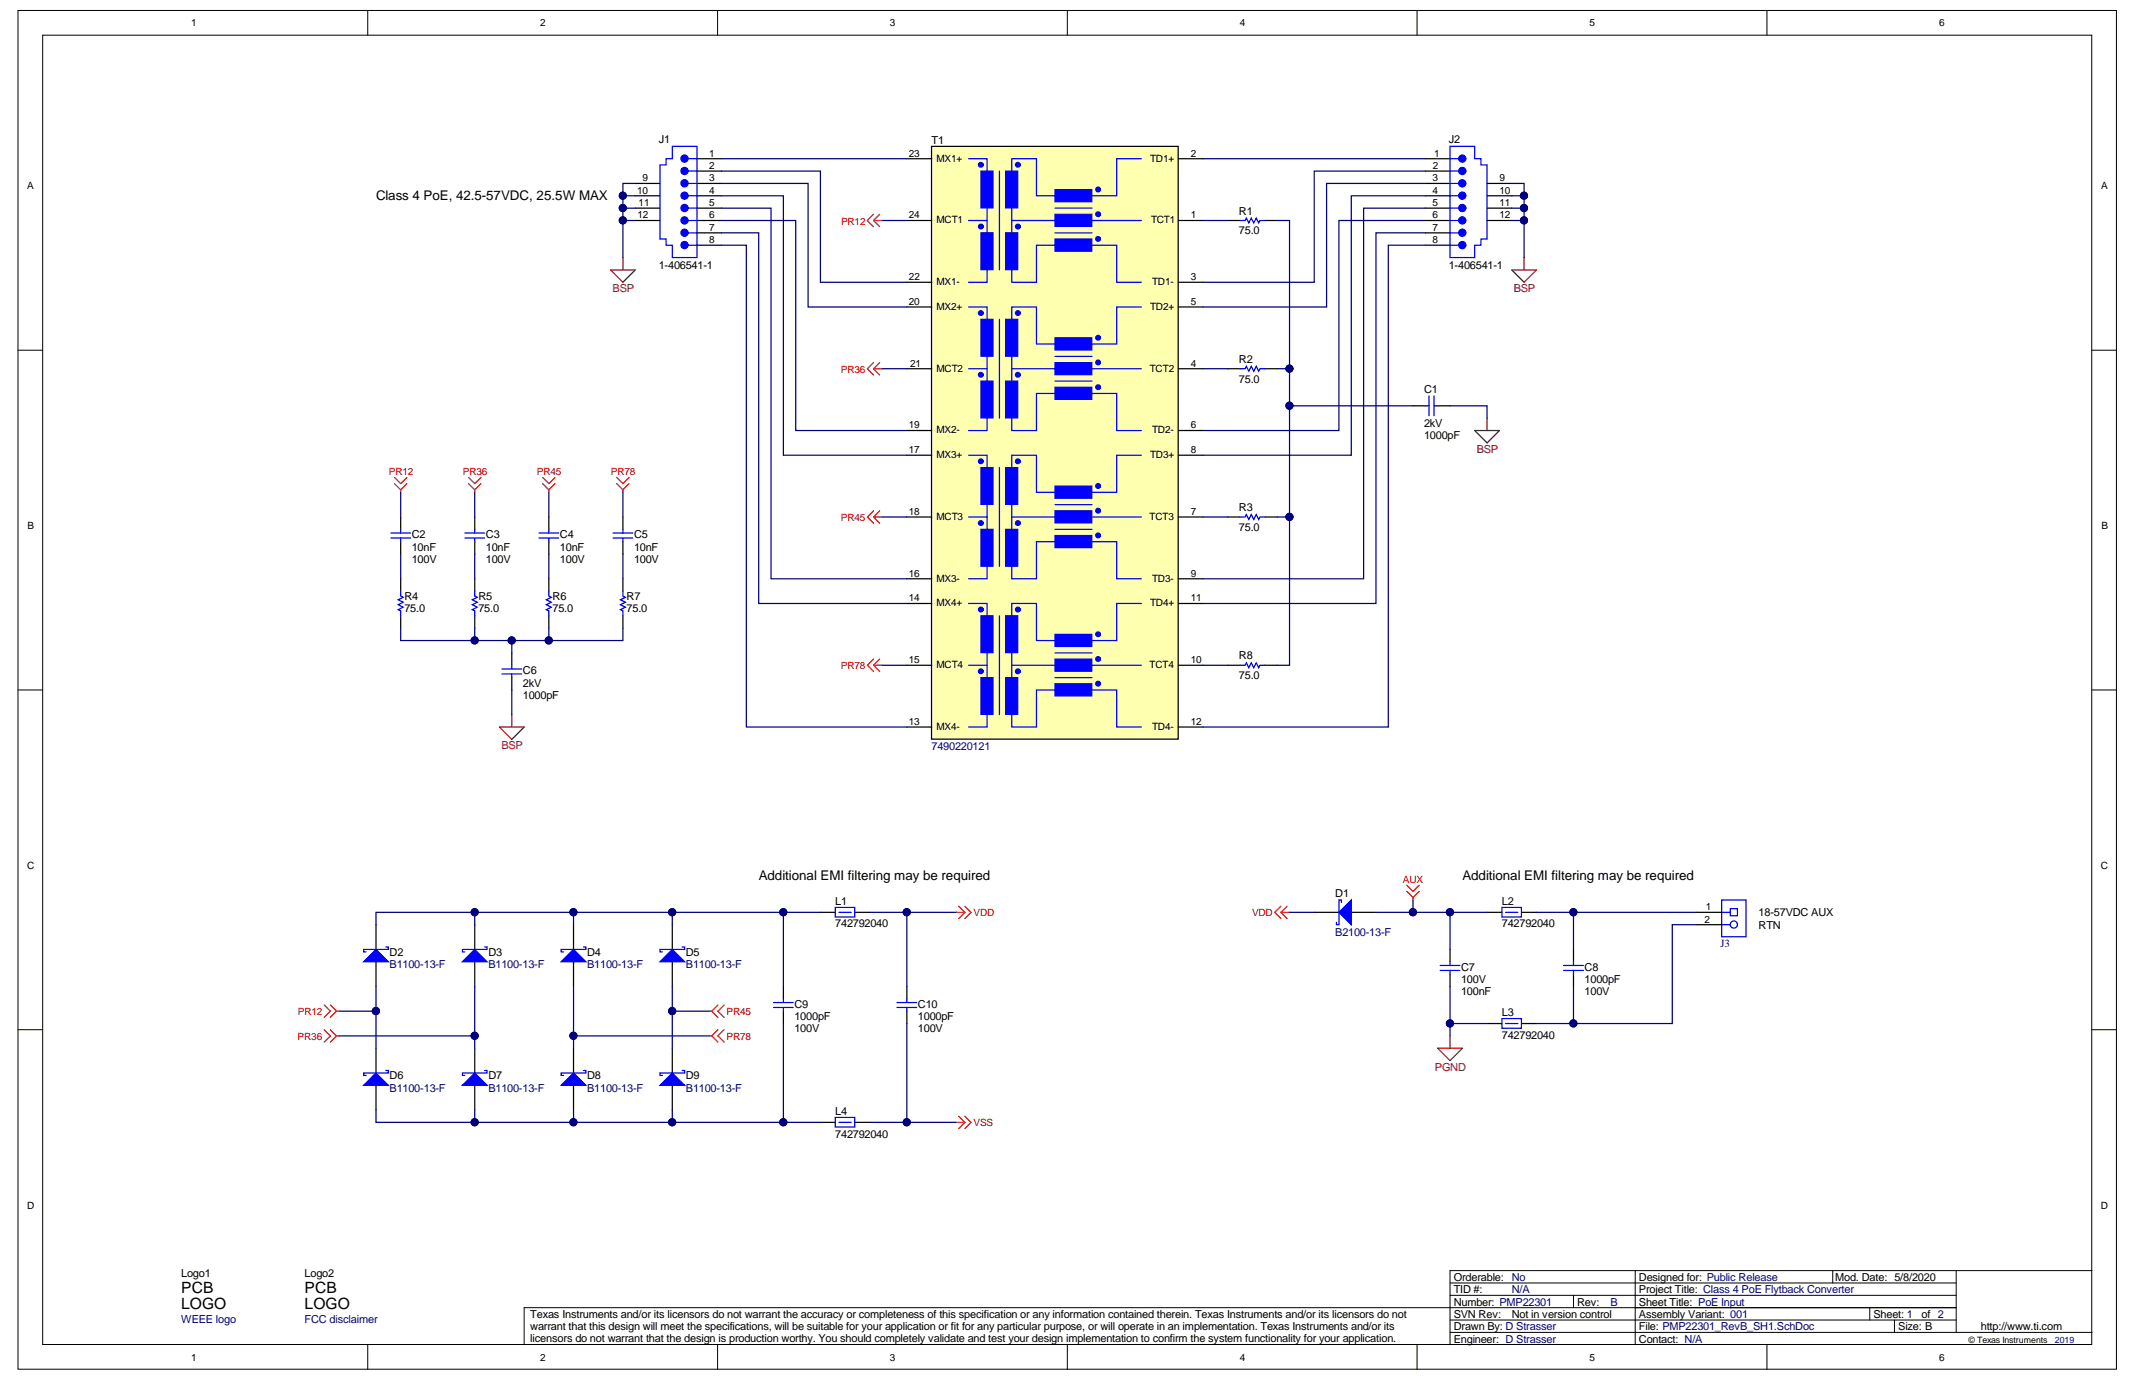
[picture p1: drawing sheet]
<svg xmlns="http://www.w3.org/2000/svg" width="432mm" height="279mm" viewBox="0 0 432 279" stroke-linecap="round" stroke-linejoin="round" font-family="sans-serif">
<g fill="#fff" stroke="#000" stroke-width=".2">
<path d="M3.6 2.1h424.2v274.6h-424.2z"/>
<path d="M8.6 7.1h414.3v264.6h-414.3z"/>
</g>
<g fill="none" stroke="#000" stroke-width=".2">
<path d="M74.3 2.1v5M145.1 2.1v5M215.8 2.1v5M286.5 2.1v5M357.2 2.1v5M3.6 70.8h5M422.9 70.8h5M3.6 139.4h5M422.9 139.4h5M3.6 208.1h5M422.9 208.1h5M293.1 259.2h102.4"/>
<path d="M330.6 256.7h-37.5v15M370.5 256.7v2.5M395.5 256.7v12.5M422.9 256.7h-92.3v15M74.3 271.7v5M145.1 271.7v5M215.8 271.7v5M286.5 271.7v5M293.1 269.2h129.8M293.1 266.7h102.4M293.1 261.7h102.4M318.1 261.7v2.5"/>
<path d="M357.2 271.7v5M378 264.2v2.5M383 266.7v2.5M395.5 264.2h-289.5v7.5"/>
</g>
<g fill="none" stroke="#000" stroke-width=".25">
<path d="M128.4 37.1h5M128.4 39.6h5M140.9 34.6h5M140.9 37.1h5M140.9 39.6h5M140.9 32.1h5M288.1 34.6h5M288.1 37.1h5M288.1 39.6h5M288.1 32.1h5M300.6 37.1h5M300.6 39.6h5"/>
<path d="M128.4 42.1h5M128.4 44.6h5M140.9 42.1h5M140.9 44.6h5M140.9 47.1h5M140.9 49.5h5M248.2 44.6h2.5M255.7 44.6h2.5M288.1 42.1h5M288.1 44.6h5M288.1 47.1h5M288.1 49.5h5"/>
<path d="M300.6 42.1h5M300.6 44.6h5M248.2 74.5h2.5M255.7 74.5h2.5M81 116.9v2.5M96 116.9v2.5M110.9 116.9v2.5M125.9 116.9v2.5M248.2 104.5h2.5M255.7 104.5h2.5M81 124.4v2.5M96 124.4v2.5"/>
<path d="M110.9 124.4v2.5M125.9 124.4v2.5M248.2 134.4h2.5M255.7 134.4h2.5M158.4 199.3v2.5M165.9 184.4h2.9M172.8 184.4h3M183.3 199.3v2.5M158.4 204.3v2.5M183.3 204.3v2.5M165.9 226.8h2.9M172.8 226.8h3"/>
</g>
<g fill="none" stroke="#00f" stroke-width=".25">
<path d="M135.9 29.6h5v22.4h-5v-2.5h-1.2v-1.2h-1.3v-15h1.3v-1.2h1.2zM139.1 34.6h1.8M139.1 39.6h1.8M139.1 37.1h1.8M139.1 32.1h1.8M293.1 29.6h5v2.5h1.3v1.2h1.2v15h-1.2v1.2h-1.3v2.5h-5zM293.1 34.6h1.8M293.1 39.6h1.8M293.1 37.1h1.8M293.1 32.1h1.8M139.1 44.6h1.8M139.1 47.1h1.8"/>
<path d="M139.1 49.5h1.8M139.1 42.1h1.8M250.7 44.6h1l.3-.5 .5 1 .5-1 .4 1 .5-1 .5 1 .3-.5h1M293.1 44.6h1.8M293.1 47.1h1.8M293.1 49.5h1.8M293.1 42.1h1.8M250.7 74.5h1l.3-.5 .5 1 .5-1 .4 1 .5-1 .5 1 .3-.5h1M81 119.4v1l.5 .3-1 .5 1 .5-1 .5 1 .5-1 .5 .5 .2v1M96 119.4v1l.5 .3-1 .5 1 .5-1 .5 1 .5-1 .5 .5 .2v1M110.9 119.4v1l.5 .3-1 .5 1 .5-1 .5 1 .5-1 .5 .5 .2v1M125.9 119.4v1l.5 .3-1 .5 1 .5-1 .5 1 .5-1 .5 .5 .2v1"/>
<path d="M250.7 104.5h1l.3-.5 .5 1 .5-1 .4 1 .5-1 .5 1 .3-.5h1M250.7 134.4h1l.3-.5 .5 1 .5-1 .4 1 .5-1 .5 1 .3-.5h1M168.8 183.4h4v1.9h-4zM169.6 184.4h2.5M156.4 202.6h4M156.4 203.6h4M158.4 201.8v.8M158.4 203.6v.7M181.3 202.6h4M181.3 203.6h4M183.3 201.8v.8M183.3 203.6v.7"/>
<path d="M168.8 225.8h4v1.9h-4zM169.6 226.8h2.5"/>
</g>
<g fill="none" stroke="#000080" stroke-width=".25">
<path d="M125.9 39.6h2.5M128.4 37.1h-2.5v7.5h2.5M243.2 32.1h44.9M305.6 37.1h2.5v7.5h-2.5M305.6 39.6h2.5M125.9 44.6v7.4M125.9 42.1h2.5M305.6 42.1h2.5M308.1 44.6v7.4M81 99.5v5M96 99.5v5M110.9 99.5v5"/>
<path d="M125.9 99.5v5M293.1 82h7.5v2.5M81 112v4.9M96 112v4.9M110.9 112v4.9M125.9 112v4.9M81 126.9v2.5h44.9v-2.5M96 126.9v2.5M103.5 129.4v2.5M103.5 139.4v5M110.9 126.9v2.5M175.8 184.4h17.5"/>
<path d="M183.3 184.4v14.9M183.3 206.8v20M175.8 226.8h17.5"/>
</g>
<g fill="#000080" stroke="#000080" stroke-width=".2">
<circle cx="95.9" cy="129.4" r=".72"/>
<circle cx="103.4" cy="129.4" r=".72"/>
<circle cx="110.9" cy="129.4" r=".72"/>
<circle cx="308.1" cy="39.5" r=".72"/>
<circle cx="308.1" cy="42" r=".72"/>
<circle cx="308.1" cy="44.5" r=".72"/>
<circle cx="125.9" cy="39.5" r=".72"/>
<circle cx="125.9" cy="42" r=".72"/>
<circle cx="125.9" cy="44.5" r=".72"/>
<circle cx="183.3" cy="184.3" r=".72"/>
<circle cx="183.3" cy="226.8" r=".72"/>
</g>
<g fill="none" stroke="#f00" stroke-width=".25">
<path d="M176.6 44.6l1.2 1.2M176.6 43.3l-1.3 1.3 1.3 1.2M176.6 44.6h1.7M177.8 43.3l-1.2 1.3M176.6 74.5l1.2 1.3M176.6 73.3l-1.3 1.2 1.3 1.3M176.6 74.5h1.7M177.8 73.3l-1.2 1.2M79.8 96.5l1.2 1.2 1.2-1.2M79.8 97.7l1.2 1.3M81 99v.5M82.2 97.7l-1.2 1.3"/>
<path d="M94.7 96.5l1.3 1.2 1.2-1.2M94.7 97.7l1.3 1.3M96 99v.5M97.2 97.7l-1.2 1.3M109.7 96.5l1.2 1.2 1.3-1.2M109.7 97.7l1.2 1.3M110.9 99v.5M112.2 97.7l-1.3 1.3M124.7 96.5l1.2 1.2 1.3-1.2M124.7 97.7l1.2 1.3M125.9 99v.5M127.2 97.7l-1.3 1.3"/>
<path d="M176.6 104.5l1.2 1.2M176.6 103.2l-1.3 1.3 1.3 1.2M176.6 104.5h1.7M177.8 103.2l-1.2 1.3M176.6 134.4l1.2 1.3M176.6 133.2l-1.3 1.2 1.3 1.3M176.6 134.4h1.7M177.8 133.2l-1.2 1.2M193.3 184.4h1.8M193.8 183.1l1.3 1.3M195.1 184.4l-1.3 1.2M195.1 183.1l1.2 1.3-1.2 1.2"/>
<path d="M65.5 203.1l1.3 1.2-1.3 1.3M65.5 208.1l1.3 1.2-1.3 1.3M66.8 203.1l1.2 1.2M66.8 208.1l1.2 1.2M68 204.3l-1.2 1.3M68 204.3h.5M68 209.3l-1.2 1.3M68 209.3h.5M143.4 204.3h.5M143.4 209.3h.5M143.9 204.3l1.2 1.3M143.9 209.3l1.2 1.3"/>
<path d="M145.1 203.1l-1.2 1.2M145.1 208.1l-1.2 1.2M146.4 203.1l-1.3 1.2 1.3 1.3M146.4 208.1l-1.3 1.2 1.3 1.3M193.3 226.8h1.8M193.8 225.5l1.3 1.3M195.1 226.8l-1.3 1.2M195.1 225.5l1.2 1.3-1.2 1.2"/>
</g>
<path d="M123.4 54.5h5l-2.5 2.5zM125.9 52v2.5M305.6 54.5h5l-2.5 2.5zM308.1 52v2.5M298.1 87h5l-2.5 2.5zM300.6 84.5v2.5M101 146.9h5l-2.5 2.5zM103.5 144.4v2.5" fill="none" stroke="#800000" stroke-width=".25"/>
<g fill="#00f" stroke="#00f" stroke-width=".25">
<circle cx="138.4" cy="34.5" r=".72"/>
<circle cx="138.4" cy="39.5" r=".72"/>
<circle cx="138.4" cy="37" r=".72"/>
<circle cx="138.4" cy="32" r=".72"/>
<circle cx="138.4" cy="42" r=".72"/>
<circle cx="138.4" cy="44.5" r=".72"/>
<circle cx="138.4" cy="47" r=".72"/>
<circle cx="138.4" cy="49.5" r=".72"/>
<circle cx="295.6" cy="34.5" r=".72"/>
<circle cx="295.6" cy="39.5" r=".72"/>
<circle cx="295.6" cy="37" r=".72"/>
<circle cx="295.6" cy="32" r=".72"/>
<circle cx="295.6" cy="42" r=".72"/>
<circle cx="295.6" cy="44.5" r=".72"/>
<circle cx="295.6" cy="47" r=".72"/>
<circle cx="295.6" cy="49.5" r=".72"/>
</g>
<path d="M188.3 29.6h49.9v119.8h-49.9z" fill="#ffffb0" stroke="#000" stroke-width=".25"/>
<g fill="#00f" stroke="#00f" stroke-width=".25">
<path d="M213.3 38.3h7.4v2.5h-7.4z"/>
<path d="M203.3 34.6h2.4v7.4h-2.4z"/>
<path d="M213.3 43.3h7.4v2.5h-7.4z"/>
<path d="M213.3 48.3h7.4v2.4h-7.4z"/>
<path d="M203.3 47.1h2.4v7.4h-2.4z"/>
<path d="M198.3 34.6h2.4v7.4h-2.4z"/>
<path d="M198.3 47.1h2.4v7.4h-2.4z"/>
<path d="M213.3 68.3h7.4v2.4h-7.4z"/>
<path d="M203.3 64.5h2.4v7.5h-2.4z"/>
<path d="M213.3 73.3h7.4v2.4h-7.4z"/>
<path d="M213.3 78.3h7.4v2.4h-7.4z"/>
<path d="M203.3 77h2.4v7.4h-2.4z"/>
<path d="M198.3 64.5h2.4v7.5h-2.4z"/>
<path d="M198.3 77h2.4v7.4h-2.4z"/>
<path d="M213.3 98.2h7.4v2.5h-7.4z"/>
<path d="M203.3 94.5h2.4v7.4h-2.4z"/>
<path d="M213.3 103.2h7.4v2.5h-7.4z"/>
<path d="M213.3 108.2h7.4v2.5h-7.4z"/>
<path d="M203.3 107h2.4v7.4h-2.4z"/>
<path d="M198.3 94.5h2.4v7.4h-2.4z"/>
<path d="M198.3 107h2.4v7.4h-2.4z"/>
<path d="M213.3 128.2h7.4v2.4h-7.4z"/>
<path d="M203.3 124.4h2.4v7.5h-2.4z"/>
<path d="M213.3 133.2h7.4v2.4h-7.4z"/>
<path d="M213.3 138.2h7.4v2.4h-7.4z"/>
<path d="M203.3 136.9h2.4v7.5h-2.4z"/>
<path d="M198.3 124.4h2.4v7.5h-2.4z"/>
<path d="M198.3 136.9h2.4v7.5h-2.4z"/>
</g>
<g fill="none" stroke="#00f" stroke-width=".25">
<path d="M195.8 32.1h3.7v2.5M202 34.6v19.9M204.5 34.6v-2.5h5v7.5h3.8M230.7 32.1h-5v7.5h-4.9M195.8 44.6h3.7M199.5 54.5v2.5h-3.7M199.5 42.1v5M204.5 44.6h8.8M204.5 42.1v5M213.3 49.5h-3.8v7.5h-5v-2.5M213.3 42.1h7.5M213.3 47.1h7.5"/>
<path d="M220.8 49.5h4.9v7.5h5M220.8 44.6h9.9M195.8 62h3.7v2.5M195.8 74.5h3.7M199.5 72v5M202 64.5v20M204.5 64.5v-2.5h5v7.5h3.8M204.5 72v5M204.5 74.5h8.8M213.3 79.5h-3.8v7.5h-5v-2.5M213.3 72h7.5M213.3 77h7.5"/>
<path d="M220.8 79.5h4.9v7.5h5M220.8 74.5h9.9M230.7 62h-5v7.5h-4.9M195.8 92h3.7v2.5M199.5 84.5v2.5h-3.7M202 94.5v20M204.5 94.5v-2.5h5v7.5h3.8M230.7 92h-5v7.5h-4.9M288.1 82h.8M288.9 80v4M289.9 80v4M289.9 82h.7"/>
<path d="M195.8 104.5h3.7M199.5 114.5v2.4h-3.7M199.5 102v5M204.5 102v5M204.5 104.5h8.8M213.3 109.5h-3.8v7.4h-5v-2.4M213.3 102h7.5M213.3 107h7.5M220.8 109.5h4.9v7.4h5M220.8 104.5h9.9M101.5 135.2h4M101.5 136.2h4"/>
<path d="M103.5 134.4v.8M103.5 136.2v.7M195.8 121.9h3.7v2.5M195.8 134.4h3.7M199.5 131.9v5M202 124.4v20M204.5 124.4v-2.5h5v7.5h3.8M204.5 131.9v5M204.5 134.4h8.8M213.3 139.4h-3.8v7.5h-5v-2.5M213.3 131.9h7.5M213.3 136.9h7.5"/>
<path d="M220.8 139.4h4.9v7.5h5M220.8 134.4h9.9M230.7 121.9h-5v7.5h-4.9M199.5 144.4v2.5h-3.7"/>
</g>
<g fill="none" stroke="#00f" stroke-width=".75">
<circle cx="198.3" cy="33.3" r=".22"/>
<circle cx="205.8" cy="33.3" r=".22"/>
<circle cx="222" cy="38.3" r=".22"/>
<circle cx="198.3" cy="45.8" r=".22"/>
<circle cx="205.8" cy="45.8" r=".22"/>
<circle cx="222" cy="48.3" r=".22"/>
<circle cx="222" cy="43.3" r=".22"/>
<circle cx="198.3" cy="75.7" r=".22"/>
<circle cx="198.3" cy="63.3" r=".22"/>
<circle cx="205.8" cy="75.7" r=".22"/>
<circle cx="205.8" cy="63.3" r=".22"/>
<circle cx="222" cy="78.2" r=".22"/>
<circle cx="222" cy="68.2" r=".22"/>
<circle cx="222" cy="73.2" r=".22"/>
<circle cx="198.3" cy="93.2" r=".22"/>
<circle cx="205.8" cy="93.2" r=".22"/>
<circle cx="222" cy="98.2" r=".22"/>
<circle cx="198.3" cy="105.7" r=".22"/>
<circle cx="205.8" cy="105.7" r=".22"/>
<circle cx="222" cy="108.2" r=".22"/>
<circle cx="222" cy="103.2" r=".22"/>
<circle cx="198.3" cy="123.2" r=".22"/>
<circle cx="198.3" cy="135.6" r=".22"/>
<circle cx="205.8" cy="123.2" r=".22"/>
<circle cx="205.8" cy="135.6" r=".22"/>
<circle cx="222" cy="138.1" r=".22"/>
<circle cx="222" cy="133.2" r=".22"/>
<circle cx="222" cy="128.2" r=".22"/>
</g>
<g fill="none" stroke="#000" stroke-width=".25">
<path d="M183.3 32.1h5M238.2 32.1h5M183.3 44.6h5M183.3 57h5M238.2 44.6h5M238.2 57h5M183.3 74.5h5M183.3 62h5M238.2 74.5h5M238.2 62h5M183.3 87h5M183.3 92h5"/>
<path d="M238.2 87h5M238.2 92h5M285.6 82h2.5M290.6 82h2.5M183.3 104.5h5M183.3 116.9h5M238.2 104.5h5M238.2 116.9h5M103.5 131.9v2.5M103.5 136.9v2.5M183.3 134.4h5M183.3 121.9h5"/>
<path d="M238.2 134.4h5M238.2 121.9h5M183.3 146.9h5M238.2 146.9h5M265.7 184.4h5M273.2 184.4h5"/>
</g>
<g fill="none" stroke="#000080" stroke-width=".25">
<path d="M145.9 34.6h20v22.4h17.4M145.9 37.1h17.5v24.9h19.9M145.9 39.6h12.5v52.4h24.9M145.9 32.1h37.4M288.1 34.6h-22.4v22.4h-22.5M288.1 37.1h-19.9v24.9h-25M288.1 39.6h-14.9v52.4h-30M145.9 44.6h15v42.4h22.4M145.9 42.1h10v74.8h27.4M145.9 47.1h7.5v74.8h29.9M145.9 49.5h5v97.4h32.4M178.3 44.6h5"/>
<path d="M243.2 44.6h5M258.2 44.6h2.5v89.8h-2.5M288.1 44.6h-17.4v42.4h-27.5M288.1 42.1h-12.4v74.8h-32.5M288.1 47.1h-9.9v74.8h-35M288.1 49.5h-7.4v97.4h-37.5M178.3 74.5h5M243.2 74.5h5M258.2 74.5h2.5M260.7 82h24.9M178.3 104.5h5M243.2 104.5h5"/>
<path d="M258.2 104.5h2.5M178.3 134.4h5M243.2 134.4h5"/>
</g>
<g fill="#000080" stroke="#000080" stroke-width=".2">
<circle cx="260.7" cy="74.5" r=".72"/>
<circle cx="260.7" cy="82" r=".72"/>
<circle cx="260.7" cy="104.4" r=".72"/>
</g>
<path d="M273.2 181.9v4.9l-2.5-2.4z" fill="#00f"/>
<path d="M271.2 182.4v-.5h-.5v4.9h-.5v-.5M273.2 181.9v4.9l-2.5-2.4zM303.6 183.4h4v1.9h-4zM304.4 184.4h2.5M316.1 195.1h4M316.1 196.1h4M318.1 194.3v.8M318.1 196.1v.7M303.6 205.8h4v2h-4zM304.4 206.8h2.5" fill="none" stroke="#00f" stroke-width=".25"/>
<path d="M76 186.8v5M76 194.3v5M300.6 184.4h3M307.6 184.4h3M318.1 191.8v2.5M318.1 196.8v2.5M300.6 206.8h3M307.6 206.8h3" fill="none" stroke="#000" stroke-width=".25"/>
<path d="M260.7 184.4h5M293.1 184.4v7.4M310.6 184.4h32.4M318.1 184.4v7.4M318.1 199.3v7.5M343 186.8h-4.9v20h-27.5" fill="none" stroke="#000080" stroke-width=".25"/>
<g fill="#000080" stroke="#000080" stroke-width=".2">
<circle cx="318.1" cy="184.3" r=".72"/>
<circle cx="293.1" cy="184.3" r=".72"/>
<circle cx="318.1" cy="206.8" r=".72"/>
</g>
<path d="M258.9 184.4l1.3 1.2M258.9 183.1l-1.2 1.3 1.2 1.2M258.9 184.4h1.8M260.2 183.1l-1.3 1.3" fill="none" stroke="#f00" stroke-width=".25"/>
<path d="M76 191.8l2.5 2.5h-5z" fill="#00f"/>
<path d="M76 191.8l2.5 2.5h-5zM78 191.3h.5v.5h-5v.5h.5" fill="none" stroke="#00f" stroke-width=".25"/>
<path d="M96 186.8v5M96 194.3v5" fill="none" stroke="#000" stroke-width=".25"/>
<path d="M96 191.8l2.5 2.5h-5z" fill="#00f"/>
<path d="M96 191.8l2.5 2.5h-5zM98 191.3h.5v.5h-5v.5h.5" fill="none" stroke="#00f" stroke-width=".25"/>
<path d="M115.9 186.8v5M115.9 194.3v5" fill="none" stroke="#000" stroke-width=".25"/>
<path d="M115.9 191.8l2.5 2.5h-5z" fill="#00f"/>
<path d="M115.9 191.8l2.5 2.5h-5zM117.9 191.3h.5v.5h-5v.5h.5" fill="none" stroke="#00f" stroke-width=".25"/>
<path d="M135.9 186.8v5M135.9 194.3v5" fill="none" stroke="#000" stroke-width=".25"/>
<path d="M135.9 191.8l2.5 2.5h-5z" fill="#00f"/>
<path d="M135.9 191.8l2.5 2.5h-5zM137.9 191.3h.5v.5h-5v.5h.5" fill="none" stroke="#00f" stroke-width=".25"/>
<path d="M76 211.8v5M76 219.3v5" fill="none" stroke="#000" stroke-width=".25"/>
<path d="M76 216.8l2.5 2.5h-5z" fill="#00f"/>
<path d="M76 216.8l2.5 2.5h-5zM78 216.3h.5v.5h-5v.5h.5" fill="none" stroke="#00f" stroke-width=".25"/>
<path d="M96 211.8v5M96 219.3v5" fill="none" stroke="#000" stroke-width=".25"/>
<path d="M96 216.8l2.5 2.5h-5z" fill="#00f"/>
<path d="M96 216.8l2.5 2.5h-5zM98 216.3h.5v.5h-5v.5h.5" fill="none" stroke="#00f" stroke-width=".25"/>
<path d="M115.9 211.8v5M115.9 219.3v5" fill="none" stroke="#000" stroke-width=".25"/>
<path d="M115.9 216.8l2.5 2.5h-5z" fill="#00f"/>
<path d="M115.9 216.8l2.5 2.5h-5zM117.9 216.3h.5v.5h-5v.5h.5" fill="none" stroke="#00f" stroke-width=".25"/>
<path d="M135.9 211.8v5M135.9 219.3v5" fill="none" stroke="#000" stroke-width=".25"/>
<path d="M135.9 216.8l2.5 2.5h-5z" fill="#00f"/>
<path d="M135.9 216.8l2.5 2.5h-5zM137.9 216.3h.5v.5h-5v.5h.5" fill="none" stroke="#00f" stroke-width=".25"/>
<g fill="none" stroke="#000080" stroke-width=".25">
<path d="M76 199.3v12.5M76 186.8v-2.4h59.9v2.4M96 199.3v12.5M96 184.4v2.4M115.9 199.3v12.5M115.9 184.4v2.4M135.9 199.3v12.5M135.9 184.4h30M158.4 184.4v14.9M278.2 184.4h22.4M285.6 181.9v2.5M293.1 199.3v7.5h7.5"/>
<path d="M68.5 204.3h7.5M68.5 209.3h27.5M115.9 209.3h27.5M135.9 204.3h7.5M158.4 206.8v20M293.1 206.8v2.5M76 224.3v2.5h59.9v-2.5M96 224.3v2.5M115.9 224.3v2.5M135.9 226.8h30"/>
</g>
<g fill="#000080" stroke="#000080" stroke-width=".2">
<circle cx="76" cy="204.3" r=".72"/>
<circle cx="95.9" cy="209.3" r=".72"/>
<circle cx="115.9" cy="209.3" r=".72"/>
<circle cx="135.9" cy="204.3" r=".72"/>
<circle cx="95.9" cy="184.3" r=".72"/>
<circle cx="115.9" cy="184.3" r=".72"/>
<circle cx="135.9" cy="184.3" r=".72"/>
<circle cx="95.9" cy="226.8" r=".72"/>
<circle cx="115.9" cy="226.8" r=".72"/>
<circle cx="135.9" cy="226.8" r=".72"/>
<circle cx="158.3" cy="184.3" r=".72"/>
<circle cx="158.3" cy="226.8" r=".72"/>
<circle cx="285.6" cy="184.3" r=".72"/>
<circle cx="293.1" cy="184.3" r=".72"/>
<circle cx="293.1" cy="206.8" r=".72"/>
</g>
<path d="M284.4 178.9l1.2 1.2 1.3-1.2M284.4 180.1l1.2 1.3M285.6 181.4v.5M286.9 180.1l-1.3 1.3" fill="none" stroke="#f00" stroke-width=".25"/>
<path d="M290.6 211.8h5l-2.5 2.5zM293.1 209.3v2.5" fill="none" stroke="#800000" stroke-width=".25"/>
<path d="M348 181.9h5v7.4h-5z" fill="#fff" stroke="#00f" stroke-width=".25"/>
<path d="M348 186.8h1.8" fill="none" stroke="#00f" stroke-width=".25"/>
<circle cx="350.5" cy="186.8" r=".72" fill="#fff" stroke="#00f" stroke-width=".25"/>
<path d="M348 184.4h1.8" fill="none" stroke="#00f" stroke-width=".25"/>
<path d="M343 184.4h5M343 186.8h5" fill="none" stroke="#000" stroke-width=".25"/>
<path d="M349.8 183.6h1.4v1.4h-1.4z" fill="#fff" stroke="#00f" stroke-width=".25"/>
<path d="M81 104.5v2.5M81 109.5v2.5M96 104.5v2.5M96 109.5v2.5M110.9 104.5v2.5M110.9 109.5v2.5M125.9 104.5v2.5M125.9 109.5v2.5M293.1 191.8v2.5M293.1 196.8v2.5" fill="none" stroke="#000" stroke-width=".25"/>
<g fill="none" stroke="#00f" stroke-width=".25">
<path d="M79 108.7h4M79 107.7h4M81 107v.7M81 108.7v.8M94 108.7h4M94 107.7h4M96 107v.7M96 108.7v.8M109 108.7h3.9M109 107.7h3.9M110.9 107v.7M110.9 108.7v.8"/>
<path d="M123.9 108.7h4M123.9 107.7h4M125.9 107v.7M125.9 108.7v.8M291.1 196.1h4M291.1 195.1h4M293.1 194.3v.8M293.1 196.1v.7"/>
</g>
<g font-size="3.1">
<text x="36.6" y="261.3">PCB</text>
<text x="61.6" y="261.3">PCB</text>
<text x="36.6" y="264.6">LOGO</text>
<text x="61.6" y="264.6">LOGO</text>
</g>
<g font-size="2.7">
<text x="76" y="40.5">Class 4 PoE, 42.5-57VDC, 25.5W MAX</text>
<text x="153.4" y="177.8">Additional EMI filtering may be required</text>
<text x="295.6" y="177.8">Additional EMI filtering may be required</text>
</g>
<g font-size="2.2">
<text x="133.2" y="28.9">J1</text>
<text x="188.3" y="29.1">T1</text>
<text x="292.9" y="28.9">J2</text>
<text x="250.5" y="47.4">75.0</text>
<text x="250.5" y="43.4">R1</text>
<text x="133.2" y="54.4">1-406541-1</text>
<text x="292.9" y="54.4">1-406541-1</text>
<text x="250.5" y="77.3">75.0</text>
<text x="250.5" y="73.3">R2</text>
<text x="287.9" y="79.3">C1</text>
<text x="287.9" y="86.3">2kV</text>
<text x="287.9" y="88.8">1000pF</text>
<text x="250.5" y="107.3">75.0</text>
<text x="250.5" y="103.3">R3</text>
<text x="83.2" y="111.3">10nF</text>
<text x="83.2" y="113.8">100V</text>
<text x="83.2" y="108.8">C2</text>
<text x="98.2" y="111.3">10nF</text>
<text x="98.2" y="113.8">100V</text>
<text x="98.2" y="108.8">C3</text>
<text x="113.2" y="111.3">10nF</text>
<text x="113.2" y="113.8">100V</text>
<text x="113.2" y="108.8">C4</text>
<text x="128.2" y="111.3">10nF</text>
<text x="128.2" y="113.8">100V</text>
<text x="128.2" y="108.8">C5</text>
<text x="81.7" y="123.8">75.0</text>
<text x="81.7" y="121.3">R4</text>
<text x="96.7" y="123.8">75.0</text>
<text x="96.7" y="121.3">R5</text>
<text x="111.7" y="123.8">75.0</text>
<text x="111.7" y="121.3">R6</text>
<text x="126.7" y="123.8">75.0</text>
<text x="126.7" y="121.3">R7</text>
<text x="105.7" y="136.2">C6</text>
<text x="250.5" y="137.2">75.0</text>
<text x="250.5" y="133.2">R8</text>
<text x="105.7" y="138.7">2kV</text>
<text x="105.7" y="141.2">1000pF</text>
<text x="168.8" y="182.9">L1</text>
<text x="269.9" y="181.2">D1</text>
<text x="303.6" y="182.9">L2</text>
<text x="355.5" y="185.2">18-57VDC AUX</text>
<text x="168.8" y="187.4">742792040</text>
<text x="303.6" y="187.4">742792040</text>
<text x="355.5" y="187.7">RTN</text>
<text x="78.8" y="193.2">D2</text>
<text x="98.7" y="193.2">D3</text>
<text x="118.7" y="193.2">D4</text>
<text x="138.7" y="193.2">D5</text>
<text x="295.4" y="196.1">C7</text>
<text x="320.3" y="196.1">C8</text>
<text x="160.6" y="203.6">C9</text>
<text x="185.6" y="203.6">C10</text>
<text x="295.4" y="198.6">100V</text>
<text x="295.4" y="201.1">100nF</text>
<text x="320.3" y="198.6">1000pF</text>
<text x="320.3" y="201.1">100V</text>
<text x="160.6" y="206.1">1000pF</text>
<text x="160.6" y="208.6">100V</text>
<text x="185.6" y="206.1">1000pF</text>
<text x="185.6" y="208.6">100V</text>
<text x="303.6" y="205.4">L3</text>
<text x="303.6" y="209.9">742792040</text>
<text x="78.8" y="218.1">D6</text>
<text x="98.7" y="218.1">D7</text>
<text x="118.7" y="218.1">D8</text>
<text x="138.7" y="218.1">D9</text>
<text x="168.8" y="225.4">L4</text>
<text x="168.8" y="229.8">742792040</text>
<text x="36.6" y="258.1">Logo1</text>
<text x="61.6" y="258.1">Logo2</text>
<text x="293.9" y="263.8">Number: PMP22301</text>
<text x="293.9" y="261.3">TID #:</text>
<text x="293.9" y="258.8">Orderable:</text>
<text x="318.8" y="263.8">Rev:</text>
<text x="331.3" y="263.8">Sheet Title: PoE Input</text>
<text x="331.3" y="261.3">Project Title: Class 4 PoE Flytback Converter</text>
<text x="331.3" y="258.8">Designed for: Public Release</text>
<text x="371" y="258.8">Mod. Date: 5/8/2020</text>
<text x="107.2" y="266.2">Texas Instruments and/or its licensors do not warrant the accuracy or completeness of this specification or any information contained therein. Texas Instruments and/or its licensors do not</text>
<text x="107.2" y="268.7">warrant that this design will meet the specifications, will be suitable for your application or fit for any particular purpose, or will operate in an implementation. Texas Instruments and/or its</text>
<text x="293.9" y="268.8">Drawn By: D Strasser</text>
<text x="293.9" y="266.3">SVN Rev:</text>
<text x="305.6" y="266.3">Not in version control</text>
<text x="331.3" y="268.8">File: PMP22301_RevB_SH1.SchDoc</text>
<text x="331.3" y="266.3">Assembly Variant: 001</text>
<text x="378.7" y="266.3">Sheet: 1</text>
<text x="383.7" y="268.8">Size: B</text>
<text x="388.5" y="266.3">of 2</text>
<text x="400.4" y="268.8">http://www.ti.com</text>
<text x="107.2" y="271.1">licensors do not warrant that the design is production worthy. You should completely validate and test your design implementation to confirm the system functionality for your application.</text>
<text x="293.9" y="271.3">Engineer: D Strasser</text>
<text x="331.3" y="271.3">Contact: N/A</text>
</g>
<g font-size="2.2" fill="#800000">
<text x="123.8" y="59">BSP</text>
<text x="306" y="59">BSP</text>
<text x="298.5" y="91.5">BSP</text>
<text x="101.4" y="151.4">BSP</text>
<text x="290.1" y="216.3">PGND</text>
</g>
<g font-size="2.2" fill="#000080">
<text x="188.3" y="151.5">7490220121</text>
<text x="269.9" y="189.2">B2100-13-F</text>
<text x="347.8" y="191.4">J3</text>
<text x="78.8" y="195.6">B1100-13-F</text>
<text x="98.7" y="195.6">B1100-13-F</text>
<text x="118.7" y="195.6">B1100-13-F</text>
<text x="138.7" y="195.6">B1100-13-F</text>
<text x="78.8" y="220.6">B1100-13-F</text>
<text x="98.7" y="220.6">B1100-13-F</text>
<text x="118.7" y="220.6">B1100-13-F</text>
<text x="138.7" y="220.6">B1100-13-F</text>
<text x="305.6" y="261.3">N/A</text>
<text x="305.6" y="258.8">No</text>
<text x="325.6" y="263.8">B</text>
<text x="36.6" y="267.3">WEEE logo</text>
<text x="61.6" y="267.3">FCC disclaimer</text>
</g>
<g font-size="2">
<text x="38.7" y="5.3">1</text>
<text x="109.2" y="5.3">2</text>
<text x="179.9" y="5.3">3</text>
<text x="250.6" y="5.3">4</text>
<text x="321.3" y="5.3">5</text>
<text x="392" y="5.3">6</text>
<text x="143.4" y="34.2">2</text>
<text x="143.4" y="31.7">1</text>
<text x="183.7" y="31.7">23</text>
<text x="189.3" y="32.7">MX1+</text>
<text x="232.5" y="32.7">TD1+</text>
<text x="240.7" y="31.7">2</text>
<text x="289.7" y="34.2">2</text>
<text x="289.9" y="31.7">1</text>
<text x="5.5" y="38.3">A</text>
<text x="128.8" y="39.1">10</text>
<text x="129.1" y="41.6">11</text>
<text x="129.9" y="36.6">9</text>
<text x="143.4" y="36.6">3</text>
<text x="143.4" y="39.1">4</text>
<text x="143.4" y="41.6">5</text>
<text x="289.6" y="36.6">3</text>
<text x="289.6" y="39.1">4</text>
<text x="289.6" y="41.6">5</text>
<text x="303.1" y="36.6">9</text>
<text x="303.1" y="39.1">10</text>
<text x="303.1" y="41.6">11</text>
<text x="424.7" y="38.3">A</text>
<text x="128.8" y="44.1">12</text>
<text x="143.4" y="44.1">6</text>
<text x="143.4" y="46.6">7</text>
<text x="183.7" y="44.1">24</text>
<text x="189.3" y="45.1">MCT1</text>
<text x="232.7" y="45.1">TCT1</text>
<text x="240.7" y="44.1">1</text>
<text x="289.6" y="44.1">6</text>
<text x="289.6" y="46.6">7</text>
<text x="303.1" y="44.1">12</text>
<text x="143.4" y="49.1">8</text>
<text x="289.6" y="49.1">8</text>
<text x="183.7" y="56.6">22</text>
<text x="189.3" y="57.6">MX1-</text>
<text x="232.9" y="57.6">TD1-</text>
<text x="240.7" y="56.6">3</text>
<text x="183.7" y="61.6">20</text>
<text x="189.3" y="62.6">MX2+</text>
<text x="232.5" y="62.6">TD2+</text>
<text x="240.7" y="61.6">5</text>
<text x="184" y="74.1">21</text>
<text x="189.3" y="75.1">MCT2</text>
<text x="232.4" y="75.1">TCT2</text>
<text x="240.7" y="74.1">4</text>
<text x="183.7" y="86.6">19</text>
<text x="189.3" y="87.6">MX2-</text>
<text x="232.9" y="87.6">TD2-</text>
<text x="240.7" y="86.6">6</text>
<text x="183.7" y="91.6">17</text>
<text x="189.3" y="92.6">MX3+</text>
<text x="232.5" y="92.6">TD3+</text>
<text x="240.7" y="91.6">8</text>
<text x="5.5" y="106.9">B</text>
<text x="183.7" y="104.1">18</text>
<text x="189.3" y="105">MCT3</text>
<text x="232.4" y="105">TCT3</text>
<text x="240.7" y="104.1">7</text>
<text x="424.8" y="106.9">B</text>
<text x="183.7" y="116.5">16</text>
<text x="189.3" y="117.5">MX3-</text>
<text x="232.9" y="117.5">TD3-</text>
<text x="240.7" y="116.5">9</text>
<text x="183.7" y="121.5">14</text>
<text x="189.3" y="122.5">MX4+</text>
<text x="232.5" y="122.5">TD4+</text>
<text x="240.7" y="121.5">11</text>
<text x="183.7" y="134">15</text>
<text x="189.3" y="135">MCT4</text>
<text x="232.4" y="135">TCT4</text>
<text x="240.7" y="134">10</text>
<text x="183.7" y="146.5">13</text>
<text x="189.3" y="147.5">MX4-</text>
<text x="232.9" y="147.5">TD4-</text>
<text x="240.7" y="146.5">12</text>
<text x="5.5" y="175.6">C</text>
<text x="424.7" y="175.6">C</text>
<text x="344.8" y="183.9">1</text>
<text x="344.6" y="186.4">2</text>
<text x="5.5" y="244.2">D</text>
<text x="424.7" y="244.2">D</text>
<text x="38.7" y="274.9">1</text>
<text x="109.2" y="274.9">2</text>
<text x="179.9" y="274.9">3</text>
<text x="250.6" y="274.9">4</text>
<text x="321.3" y="274.9">5</text>
<text x="392" y="274.9">6</text>
</g>
<g font-size="2" fill="#f00">
<text x="170" y="45.4">PR12</text>
<text x="170" y="75.3">PR36</text>
<text x="78.6" y="96.1">PR12</text>
<text x="93.6" y="96.1">PR36</text>
<text x="108.5" y="96.1">PR45</text>
<text x="123.5" y="96.1">PR78</text>
<text x="170" y="105.3">PR45</text>
<text x="170" y="135.3">PR78</text>
<text x="283.6" y="178.4">AUX</text>
<text x="196.8" y="185.2">VDD</text>
<text x="253.1" y="185.2">VDD</text>
<text x="60.2" y="205.2">PR12</text>
<text x="146.9" y="205.2">PR45</text>
<text x="60.2" y="210.1">PR36</text>
<text x="146.9" y="210.1">PR78</text>
<text x="196.8" y="227.6">VSS</text>
</g>
<text font-size="1.8" x="397.9" y="271.3">© Texas Instruments</text>
<text font-size="1.8" fill="#000080" x="415.4" y="271.3">2019</text>
</svg>
